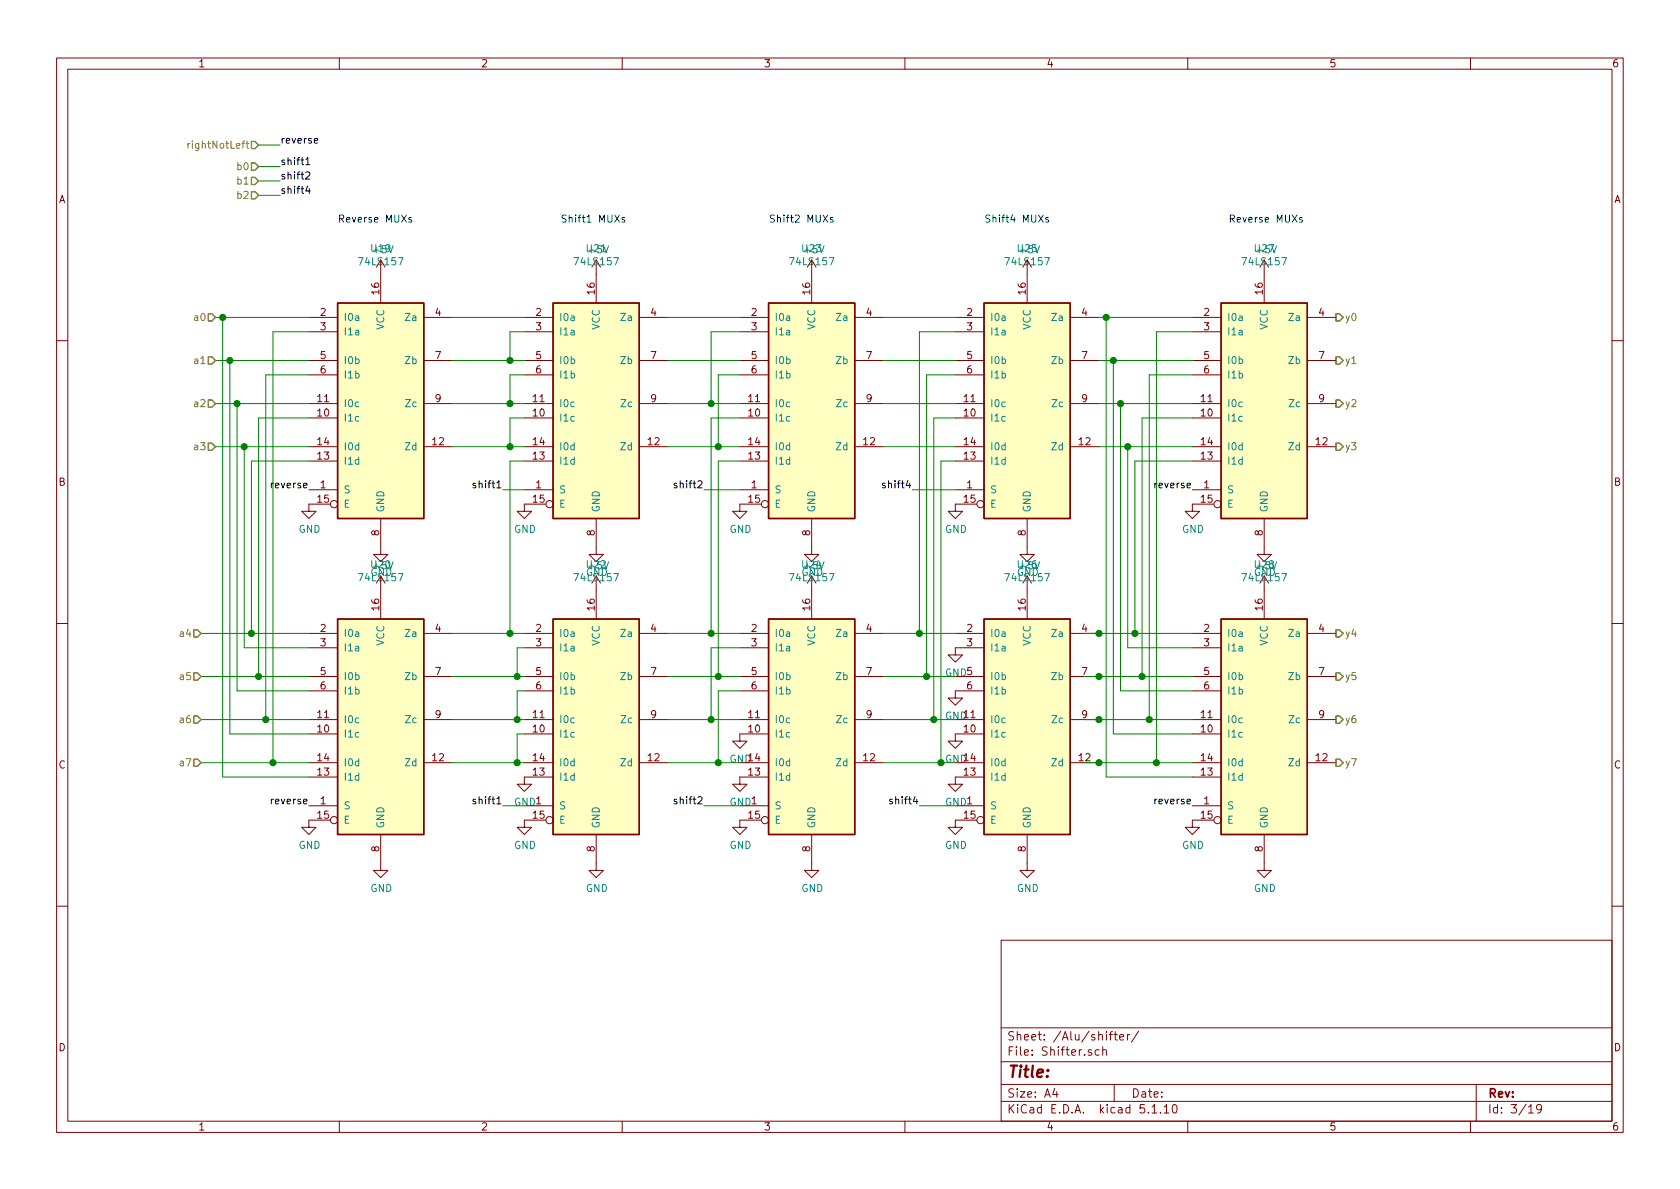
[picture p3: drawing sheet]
<svg xmlns="http://www.w3.org/2000/svg" width="297mm" height="210mm" viewBox="0 0 297 210" stroke-linecap="round" stroke-linejoin="round" font-family="sans-serif">
<g fill="none" stroke="#840000" stroke-width=".18">
<path d="M10 10.3h277v189.9h-277zM12 12.2h273v186.1h-273zM60 10.3v1.9M110 10.3v1.9M160 10.3v1.9M210 10.3v1.9M260 10.3v1.9M54.6 56.1h5.1M54.6 58.7h5.1M67.3 46v7.6M74.9 56.1h5.1M92.7 56.1h5.1"/>
<path d="M92.7 58.7h5.1M105.4 46v7.6M113 56.1h5.1M130.8 56.1h5.1M130.8 58.7h5.1M143.5 46v7.6M151.1 56.1h5.1M168.9 56.1h5.1M168.9 58.7h5.1M181.6 46v7.6M189.2 56.1h5.1M210.8 56.1h5.1"/>
<path d="M210.8 58.7h5.1M223.5 46v7.6M231.1 56.1h5.1M10 60.2h2M54.6 73.9h5.1M54.6 71.4h5.1M54.6 79h5.1M54.6 63.7h5.1M54.6 66.3h5.1M74.9 71.4h5.1M74.9 79h5.1M74.9 63.7h5.1"/>
<path d="M92.7 73.9h5.1M92.7 71.4h5.1M92.7 79h5.1M92.7 63.7h5.1M92.7 66.3h5.1M113 71.4h5.1M113 79h5.1M113 63.7h5.1M130.8 73.9h5.1M130.8 71.4h5.1M130.8 79h5.1M130.8 63.7h5.1"/>
<path d="M130.8 66.3h5.1M151.1 71.4h5.1M151.1 79h5.1M151.1 63.7h5.1M168.9 73.9h5.1M168.9 71.4h5.1M168.9 79h5.1M168.9 63.7h5.1M168.9 66.3h5.1M189.2 71.4h5.1M189.2 79h5.1M189.2 63.7h5.1"/>
<path d="M210.8 73.9h5.1M210.8 71.4h5.1M210.8 79h5.1M210.8 63.7h5.1M210.8 66.3h5.1M231.1 71.4h5.1M231.1 79h5.1M231.1 63.7h5.1M285 60.2h2M54.6 86.6h5.1M54.6 81.5h5.1M58.4 89.1h-3.8v1.3h1.3l-1.3 1.3-1.3-1.3h1.3"/>
<path d="M67.3 91.7v6.3h1.3l-1.3 1.3-1.3-1.3h1.3M92.7 86.6h5.1M92.7 81.5h5.1M96.5 89.1h-3.8v1.3h1.3l-1.3 1.3-1.3-1.3h1.3M105.4 91.7v6.3h1.3l-1.3 1.3-1.3-1.3h1.3M130.8 86.6h5.1M130.8 81.5h5.1M134.6 89.1h-3.8v1.3h1.3l-1.3 1.3-1.3-1.3h1.3M143.5 91.7v6.3h1.3l-1.3 1.3-1.3-1.3h1.3M168.9 86.6h5.1M168.9 81.5h5.1M172.7 89.1h-3.8v1.3h1.3l-1.3 1.3-1.3-1.3h1.3"/>
<path d="M181.6 91.7v6.3h1.3l-1.3 1.3-1.3-1.3h1.3M210.8 86.6h5.1M210.8 81.5h5.1M214.6 89.1h-3.8v1.3h1.3l-1.3 1.3-1.3-1.3h1.3M223.5 91.7v6.3h1.3l-1.3 1.3-1.3-1.3h1.3M10 110.3h2M54.6 112h5.1M54.6 114.5h5.1M54.6 119.6h5.1M67.3 101.8v7.7M74.9 112h5.1M74.9 119.6h5.1"/>
<path d="M92.7 112h5.1M92.7 114.5h5.1M92.7 119.6h5.1M105.4 101.8v7.7M113 112h5.1M113 119.6h5.1M130.8 112h5.1M130.8 114.5h5.1M130.8 119.6h5.1M143.5 101.8v7.7M151.1 112h5.1M151.1 119.6h5.1"/>
<path d="M168.9 112h5.1M168.9 119.6h5.1M174 114.5h-5.1v1.3h1.3l-1.3 1.3-1.3-1.3h1.3M181.6 101.8v7.7M189.2 112h5.1M189.2 119.6h5.1M210.8 112h5.1M210.8 114.5h5.1M210.8 119.6h5.1M223.5 101.8v7.7M231.1 112h5.1M231.1 119.6h5.1"/>
<path d="M285 110.3h2M54.6 129.8h5.1M54.6 127.2h5.1M54.6 134.9h5.1M54.6 137.4h5.1M54.6 122.2h5.1M74.9 127.2h5.1M74.9 134.9h5.1M92.7 129.8h5.1M92.7 127.2h5.1M92.7 134.9h5.1M92.7 122.2h5.1"/>
<path d="M97.8 137.4h-5.1v1.3h1.3l-1.3 1.2-1.3-1.2h1.3M113 127.2h5.1M113 134.9h5.1M130.8 127.2h5.1M130.8 134.9h5.1M130.8 122.2h5.1M135.9 129.8h-5.1v1.3h1.3l-1.3 1.2-1.3-1.2h1.3M135.9 137.4h-5.1v1.3h1.3l-1.3 1.2-1.3-1.2h1.3M151.1 127.2h5.1M151.1 134.9h5.1M168.9 127.2h5.1M168.9 134.9h5.1"/>
<path d="M174 122.2h-5.1v1.2h1.3l-1.3 1.3-1.3-1.3h1.3M174 129.8h-5.1v1.3h1.3l-1.3 1.2-1.3-1.2h1.3M174 137.4h-5.1v1.3h1.3l-1.3 1.2-1.3-1.2h1.3M189.2 127.2h5.1M189.2 134.9h5.1M210.8 129.8h5.1M210.8 127.2h5.1M210.8 134.9h5.1M210.8 137.4h5.1M210.8 122.2h5.1M231.1 127.2h5.1M231.1 134.9h5.1"/>
<path d="M54.6 142.5h5.1M58.4 145h-3.8v1.3h1.3l-1.3 1.3-1.3-1.3h1.3M67.3 147.6v6.3h1.3l-1.3 1.3-1.3-1.3h1.3M92.7 142.5h5.1M96.5 145h-3.8v1.3h1.3l-1.3 1.3-1.3-1.3h1.3M105.4 147.6v6.3h1.3l-1.3 1.3-1.3-1.3h1.3M130.8 142.5h5.1M134.6 145h-3.8v1.3h1.3l-1.3 1.3-1.3-1.3h1.3M143.5 147.6v6.3h1.3l-1.3 1.3-1.3-1.3h1.3M168.9 142.5h5.1M172.7 145h-3.8v1.3h1.3l-1.3 1.3-1.3-1.3h1.3M181.6 147.6v6.3h1.3l-1.3 1.3-1.3-1.3h1.3"/>
<path d="M210.8 142.5h5.1M214.6 145h-3.8v1.3h1.3l-1.3 1.3-1.3-1.3h1.3M223.5 147.6v6.3h1.3l-1.3 1.3-1.3-1.3h1.3M10 160.2h2M177 166.3h108v32h-108zM285 160.2h2M60 198.3v1.9M110 198.3v1.9M160 198.3v1.9M177 194.8h108M177 191.8h108M177 187.8h108"/>
<path d="M177 181.8h108M186.5 192.5l-.4 1h1M186.8 193v1M193 185.7a.37 .37 0 0 0-.6 .1l.1 .2 .5 .2 .1 .1-.3 .3-.4-.1M194.3 185.7l-.4-.1-.3 .3 .1 .6 .2 .1 .4-.1M195 185.7a.37 .37 0 0 1 .6 .1v.8M195 185.1v1.5M196.1 182.9h.6M196.7 182.4l-.4 .2v1.3M197 182.9h.6M197 191.8v3M197.2 182.4v1.3l.4 .2"/>
<path d="M198 183.4l.7-.1-.1-.3-.4-.1-.2 .2v.7h.6M199.3 182.9v1M199.8 182.9l-.3 .1-.2 .2M201.3 182.3l-1.2 2M203.7 195.8l.4-.5v1.5M203.7 196.8h.8M205.2 196.7v.1M205.8 195.8l.4-.5v1.5M205.8 196.8h.9M207.5 195.4l.2-.1a.94 .94 0 0 1 0 1.5h-.1a1 1 0 0 1-.1-1.4zM210 198.3v1.9M260 198.3v1.9"/>
<path d="M261 191.8v6.5M270.3 195.8l.4-.5v1.5M270.3 196.8h.8M272.5 196l-.1 .2a.48 .48 0 0 1-.6-.1v-.6a.48 .48 0 0 1 .6-.1l.1 .1a1.19 1.19 0 0 1-.2 1.2l-.5 .1"/>
<circle cx="59.1" cy="89.1" r=".63"/>
<circle cx="97.2" cy="89.1" r=".63"/>
<circle cx="135.3" cy="89.1" r=".63"/>
<circle cx="173.4" cy="89.1" r=".63"/>
<circle cx="215.3" cy="89.1" r=".63"/>
<circle cx="59.1" cy="145" r=".63"/>
<circle cx="97.2" cy="145" r=".63"/>
<circle cx="135.3" cy="145" r=".63"/>
<circle cx="173.4" cy="145" r=".63"/>
<circle cx="215.3" cy="145" r=".63"/>
</g>
<g fill="#ffffc2" stroke="#ffffc2" stroke-width=".18">
<path d="M135.9 53.6h15.2v38.1h-15.2z"/>
<path d="M135.9 109.5h15.2v38.1h-15.2z"/>
<path d="M174 53.6h15.2v38.1h-15.2z"/>
<path d="M97.8 109.5h15.2v38.1h-15.2z"/>
<path d="M97.8 53.6h15.2v38.1h-15.2z"/>
<path d="M215.9 109.5h15.2v38.1h-15.2z"/>
<path d="M215.9 53.6h15.2v38.1h-15.2z"/>
<path d="M59.7 109.5h15.2v38.1h-15.2z"/>
<path d="M174 109.5h15.2v38.1h-15.2z"/>
<path d="M59.7 53.6h15.2v38.1h-15.2z"/>
</g>
<path d="M59.7 53.6h15.2v38.1h-15.2zM97.8 53.6h15.2v38.1h-15.2zM135.9 53.6h15.2v38.1h-15.2zM174 53.6h15.2v38.1h-15.2zM215.9 53.6h15.2v38.1h-15.2zM59.7 109.5h15.2v38.1h-15.2zM97.8 109.5h15.2v38.1h-15.2zM135.9 109.5h15.2v38.1h-15.2zM174 109.5h15.2v38.1h-15.2zM215.9 109.5h15.2v38.1h-15.2z" fill="none" stroke="#840000" stroke-width=".25"/>
<path d="M68.7 43.5l.4 1.2 .4-1.2M106.8 43.5l.4 1.2 .4-1.2M144.9 43.5l.4 1.2 .4-1.2M183 43.5l.4 1.2 .4-1.2M224.9 43.5l.4 1.2 .4-1.2M68.7 99.3l.4 1.3 .4-1.3M106.8 99.3l.4 1.3 .4-1.3M144.9 99.3l.4 1.3 .4-1.3M183 99.3l.4 1.3 .4-1.3M224.9 99.3l.4 1.3 .4-1.3" fill="none" stroke="#008484" stroke-width=".18"/>
<g fill="none" stroke="#008400" stroke-width=".18">
<path d="M45.7 29.5h3.8M45.7 32h3.8M45.7 34.5h3.8M45.7 25.6h3.8M38.1 56.1h16.5M39.4 56.1v81.3h15.2M54.6 58.7h-6.3v76.2M80 56.1h12.7M92.7 58.7h-2.5v5M118.1 56.1h12.7M130.8 58.7h-5.1v12.7M156.2 56.1h12.7"/>
<path d="M168.9 58.7h-6.3v53.3M194.3 56.1h16.5M195.6 56.1v81.3h15.2M210.8 58.7h-6.3v76.2M38.1 63.7h16.5M38.1 79h16.5M38.1 71.4h16.5M40.6 63.7v66.1h14M41.9 71.4v50.8h12.7M43.2 79v35.5h11.4M54.6 73.9h-8.9v45.7M54.6 66.3h-7.6v60.9"/>
<path d="M80 63.7h12.7M80 79h12.7M80 71.4h12.7M92.7 73.9h-2.5v5.1M92.7 66.3h-2.5v5.1M118.1 63.7h12.7M118.1 79h12.7M118.1 71.4h12.7M130.8 73.9h-5.1v38.1M130.8 66.3h-3.8v12.7M156.2 63.7h12.7M156.2 79h12.7"/>
<path d="M156.2 71.4h12.7M168.9 73.9h-3.8v53.3M168.9 66.3h-5.1v53.3M194.3 63.7h16.5M194.3 79h16.5M194.3 71.4h16.5M196.8 63.7v66.1h14M198.1 71.4v50.8h12.7M199.4 79v35.5h11.4M210.8 73.9h-8.9v45.7M210.8 66.3h-7.6v60.9M54.6 81.5h-10.2v30.5"/>
<path d="M88.9 86.6h3.8M92.7 81.5h-2.5v30.5M124.5 86.6h6.3M130.8 81.5h-3.8v38.1M161.3 86.6h7.6M168.9 81.5h-2.5v53.4M210.8 81.5h-10.1v30.5M35.6 112h19M35.6 119.6h19M80 112h12.7M80 119.6h12.7M92.7 114.5h-1.3v5.1"/>
<path d="M118.1 112h12.7M118.1 119.6h12.7M130.8 114.5h-5.1v12.7M156.2 112h12.7M156.2 119.6h12.7M191.8 112h19M191.8 119.6h19M35.6 127.2h19M35.6 134.9h19M80 127.2h12.7M80 134.9h12.7M92.7 122.2h-1.3v5"/>
<path d="M92.7 129.8h-1.3v5.1M118.1 127.2h12.7M118.1 134.9h12.7M130.8 122.2h-3.8v12.7M156.2 127.2h12.7M156.2 134.9h12.7M191.8 127.2h19M191.8 134.9h19M88.9 142.5h3.8M124.5 142.5h6.3M162.6 142.5h6.3"/>
</g>
<g fill="none" stroke="#848400" stroke-width=".25">
<path d="M44.4 28.8h.7l.6 .7-.6 .6h-.7zM44.4 31.4h.7l.6 .6-.6 .6h-.7zM44.4 33.9h.7l.6 .6-.6 .7h-.7zM44.4 25h.7l.6 .6-.6 .7h-.7zM36.8 55.5h.7l.6 .6-.6 .7h-.7zM236.2 55.5h.7l.6 .6-.6 .7h-.7zM36.8 63.1h.7l.6 .6-.6 .7h-.7zM36.8 78.4h.7l.6 .6-.6 .6h-.7zM36.8 70.7h.7l.6 .7-.6 .6h-.7zM236.2 78.4h.7l.6 .6-.6 .6h-.7zM236.2 70.7h.7l.6 .7-.6 .6h-.7zM236.2 63.1h.7l.6 .6-.6 .7h-.7z"/>
<path d="M34.3 119h.6l.7 .6-.7 .7h-.6zM34.3 111.4h.6l.7 .6-.7 .6h-.6zM236.2 111.4h.7l.6 .6-.6 .6h-.7zM236.2 119h.7l.6 .6-.6 .7h-.7zM34.3 134.2h.6l.7 .7-.7 .6h-.6zM34.3 126.6h.6l.7 .6-.7 .7h-.6zM236.2 134.2h.7l.6 .7-.6 .6h-.7zM236.2 126.6h.7l.6 .6-.6 .7h-.7z"/>
</g>
<path d="M33.2 25.4v.8M33.6 25.4l-.4 .2M43.5 25.4h.5M43.7 24.9v1.1l.3 .2" fill="none" stroke="#848400" stroke-width=".18"/>
<path d="M54.1 28.2l.3-.3v1.2M54.1 30.5l.5-.1 .2 .4-.1 .2-.7 .7h.8M54.1 29.1h.7M54.4 32.9l-.3 .9h.8M54.7 33.4v.8M55.6 24.9l.6-.1-.1-.3h-.3l-.2 .2 .1 .6h.4" fill="none" stroke="#000" stroke-width=".18"/>
<path d="M72.7 38.5l-.2-.1-.2 .2v.2l.4 .1v.3h-.4M108.7 38l.8 1.3M109.5 38l-.8 1.3M110.4 38.5l-.3-.1-.1 .2v.2l.4 .1v.3h-.4M145.5 38l.9 1.3M146.4 38l-.9 1.3M147.3 38.5l-.3-.1-.2 .2v.2l.5 .1v.3h-.5M183.6 38l.9 1.3M184.5 38l-.9 1.3M185.4 38.5l-.3-.1-.2 .2v.2l.5 .1v.3h-.5M230.2 38.5l-.3-.1-.2 .2 .1 .2 .4 .1v.3h-.5" fill="none" stroke="#0000c2" stroke-width=".18"/>
<g fill="#008400" stroke="#008400" stroke-width=".25">
<circle cx="194.3" cy="134.9" r=".51"/>
<circle cx="45.7" cy="119.6" r=".51"/>
<circle cx="90.2" cy="63.7" r=".51"/>
<circle cx="204.5" cy="134.9" r=".51"/>
<circle cx="166.4" cy="134.9" r=".51"/>
<circle cx="39.4" cy="56.1" r=".51"/>
<circle cx="43.2" cy="79" r=".51"/>
<circle cx="125.7" cy="112" r=".51"/>
<circle cx="44.5" cy="112" r=".51"/>
<circle cx="127" cy="134.9" r=".51"/>
<circle cx="125.7" cy="71.4" r=".51"/>
<circle cx="194.3" cy="127.2" r=".51"/>
<circle cx="194.3" cy="112" r=".51"/>
<circle cx="127" cy="79" r=".51"/>
<circle cx="194.3" cy="119.6" r=".51"/>
<circle cx="90.2" cy="112" r=".51"/>
<circle cx="91.4" cy="134.9" r=".51"/>
<circle cx="91.4" cy="127.2" r=".51"/>
<circle cx="40.6" cy="63.7" r=".51"/>
<circle cx="195.6" cy="56.1" r=".51"/>
<circle cx="125.7" cy="127.2" r=".51"/>
<circle cx="127" cy="119.6" r=".51"/>
<circle cx="196.9" cy="63.7" r=".51"/>
<circle cx="41.9" cy="71.4" r=".51"/>
<circle cx="91.4" cy="119.6" r=".51"/>
<circle cx="198.1" cy="71.4" r=".51"/>
<circle cx="165.1" cy="127.2" r=".51"/>
<circle cx="199.4" cy="79" r=".51"/>
<circle cx="90.2" cy="79" r=".51"/>
<circle cx="48.3" cy="134.9" r=".51"/>
<circle cx="200.7" cy="112" r=".51"/>
<circle cx="162.6" cy="112" r=".51"/>
<circle cx="201.9" cy="119.6" r=".51"/>
<circle cx="47" cy="127.2" r=".51"/>
<circle cx="90.2" cy="71.4" r=".51"/>
<circle cx="163.8" cy="119.6" r=".51"/>
<circle cx="203.2" cy="127.2" r=".51"/>
</g>
<text font-size="2.8" fill="#840000" x="178" y="190.5">Title:</text>
<g font-size="2.1" fill="#840000">
<text x="178" y="184">Sheet: /Alu/shifter/</text>
<text x="178" y="186.7">File: Shifter.sch</text>
<text x="178" y="196.9">KiCad E.D.A. kicad 5.1.10</text>
<text x="178" y="194.1">Size: A4</text>
<text x="200" y="194.1">Date:</text>
<text x="263" y="194.1">Rev:</text>
<text x="263" y="196.9">Id: 3/19</text>
</g>
<g font-size="1.8" fill="#840000">
<text x="35" y="11.9">1</text>
<text x="85" y="11.9">2</text>
<text x="135" y="11.9">3</text>
<text x="185" y="11.9">4</text>
<text x="235" y="11.9">5</text>
<text x="285" y="11.9">6</text>
<text x="10.4" y="35.9">A</text>
<text x="285.4" y="35.9">A</text>
<text x="63.7" y="46.9">74LS157</text>
<text x="139.9" y="46.9">74LS157</text>
<text x="178" y="46.9">74LS157</text>
<text x="67.1" y="52" transform="rotate(-90 67.1 52)">16</text>
<text x="105.2" y="52" transform="rotate(-90 105.2 52)">16</text>
<text x="143.3" y="52" transform="rotate(-90 143.3 52)">16</text>
<text x="181.4" y="52" transform="rotate(-90 181.4 52)">16</text>
<text x="223.3" y="52" transform="rotate(-90 223.3 52)">16</text>
<text x="56.7" y="55.9">2</text>
<text x="56.7" y="58.4">3</text>
<text x="77" y="55.9">4</text>
<text x="94.8" y="55.9">2</text>
<text x="94.8" y="58.4">3</text>
<text x="115.1" y="55.9">4</text>
<text x="132.9" y="55.9">2</text>
<text x="132.9" y="58.4">3</text>
<text x="153.2" y="55.9">4</text>
<text x="171" y="55.9">2</text>
<text x="171" y="58.4">3</text>
<text x="191.3" y="55.9">4</text>
<text x="212.9" y="55.9">2</text>
<text x="212.9" y="58.4">3</text>
<text x="233.2" y="55.9">4</text>
<text x="56.7" y="63.5">5</text>
<text x="77" y="63.5">7</text>
<text x="94.8" y="63.5">5</text>
<text x="115.1" y="63.5">7</text>
<text x="132.9" y="63.5">5</text>
<text x="153.2" y="63.5">7</text>
<text x="171" y="63.5">5</text>
<text x="191.3" y="63.5">7</text>
<text x="212.9" y="63.5">5</text>
<text x="233.2" y="63.5">7</text>
<text x="56.2" y="71.1">11</text>
<text x="56.7" y="66">6</text>
<text x="77" y="71.1">9</text>
<text x="94.3" y="71.1">11</text>
<text x="94.8" y="66">6</text>
<text x="115.1" y="71.1">9</text>
<text x="132.4" y="71.1">11</text>
<text x="132.9" y="66">6</text>
<text x="153.2" y="71.1">9</text>
<text x="170.5" y="71.1">11</text>
<text x="171" y="66">6</text>
<text x="191.3" y="71.1">9</text>
<text x="212.4" y="71.1">11</text>
<text x="212.9" y="66">6</text>
<text x="233.2" y="71.1">9</text>
<text x="56.2" y="73.7">10</text>
<text x="94.3" y="73.7">10</text>
<text x="132.4" y="73.7">10</text>
<text x="170.5" y="73.7">10</text>
<text x="212.4" y="73.7">10</text>
<text x="56.2" y="81.3">13</text>
<text x="56.2" y="78.7">14</text>
<text x="76.5" y="78.7">12</text>
<text x="94.3" y="81.3">13</text>
<text x="94.3" y="78.7">14</text>
<text x="114.6" y="78.7">12</text>
<text x="132.4" y="81.3">13</text>
<text x="132.4" y="78.7">14</text>
<text x="152.7" y="78.7">12</text>
<text x="170.5" y="81.3">13</text>
<text x="170.5" y="78.7">14</text>
<text x="190.8" y="78.7">12</text>
<text x="212.4" y="81.3">13</text>
<text x="212.4" y="78.7">14</text>
<text x="232.7" y="78.7">12</text>
<text x="10.4" y="85.9">B</text>
<text x="56.2" y="88.9">15</text>
<text x="56.7" y="86.4">1</text>
<text x="94.3" y="88.9">15</text>
<text x="94.8" y="86.4">1</text>
<text x="132.4" y="88.9">15</text>
<text x="132.9" y="86.4">1</text>
<text x="170.5" y="88.9">15</text>
<text x="171" y="86.4">1</text>
<text x="212.4" y="88.9">15</text>
<text x="212.9" y="86.4">1</text>
<text x="285.4" y="85.9">B</text>
<text x="67.1" y="94.7" transform="rotate(-90 67.1 94.7)">8</text>
<text x="105.2" y="94.7" transform="rotate(-90 105.2 94.7)">8</text>
<text x="143.3" y="94.7" transform="rotate(-90 143.3 94.7)">8</text>
<text x="181.4" y="94.7" transform="rotate(-90 181.4 94.7)">8</text>
<text x="223.3" y="94.7" transform="rotate(-90 223.3 94.7)">8</text>
<text x="63.7" y="102.8">74LS157</text>
<text x="67.1" y="107.9" transform="rotate(-90 67.1 107.9)">16</text>
<text x="105.2" y="107.9" transform="rotate(-90 105.2 107.9)">16</text>
<text x="143.3" y="107.9" transform="rotate(-90 143.3 107.9)">16</text>
<text x="181.4" y="107.9" transform="rotate(-90 181.4 107.9)">16</text>
<text x="223.3" y="107.9" transform="rotate(-90 223.3 107.9)">16</text>
<text x="56.7" y="111.8">2</text>
<text x="77" y="111.8">4</text>
<text x="94.8" y="111.8">2</text>
<text x="115.1" y="111.8">4</text>
<text x="132.9" y="111.8">2</text>
<text x="153.2" y="111.8">4</text>
<text x="171" y="111.8">2</text>
<text x="191.3" y="111.8">4</text>
<text x="212.9" y="111.8">2</text>
<text x="233.2" y="111.8">4</text>
<text x="56.7" y="114.3">3</text>
<text x="56.7" y="119.4">5</text>
<text x="77" y="119.4">7</text>
<text x="94.8" y="114.3">3</text>
<text x="94.8" y="119.4">5</text>
<text x="115.1" y="119.4">7</text>
<text x="132.9" y="114.3">3</text>
<text x="132.9" y="119.4">5</text>
<text x="153.2" y="119.4">7</text>
<text x="167.1" y="119.6">GND5</text>
<text x="171" y="114.3">3</text>
<text x="191.3" y="119.4">7</text>
<text x="212.9" y="114.3">3</text>
<text x="212.9" y="119.4">5</text>
<text x="233.2" y="119.4">7</text>
<text x="56.7" y="121.9">6</text>
<text x="94.8" y="121.9">6</text>
<text x="132.9" y="121.9">6</text>
<text x="171" y="121.9">6</text>
<text x="212.9" y="121.9">6</text>
<text x="56.2" y="129.5">10</text>
<text x="56.2" y="127">11</text>
<text x="77" y="127">9</text>
<text x="94.3" y="129.5">10</text>
<text x="94.3" y="127">11</text>
<text x="115.1" y="127">9</text>
<text x="132.4" y="129.5">10</text>
<text x="132.4" y="127">11</text>
<text x="153.2" y="127">9</text>
<text x="167.1" y="127.2">GND11</text>
<text x="170.5" y="129.5">10</text>
<text x="191.3" y="127">9</text>
<text x="212.4" y="129.5">10</text>
<text x="212.4" y="127">11</text>
<text x="233.2" y="127">9</text>
<text x="10.4" y="135.9">C</text>
<text x="56.2" y="137.2">13</text>
<text x="56.2" y="134.6">14</text>
<text x="76.5" y="134.6">12</text>
<text x="94.3" y="137.2">13</text>
<text x="94.3" y="134.6">14</text>
<text x="114.6" y="134.6">12</text>
<text x="129" y="134.9">GND14</text>
<text x="132.4" y="137.2">13</text>
<text x="152.7" y="134.6">12</text>
<text x="167.1" y="134.9">GND14</text>
<text x="170.5" y="137.2">13</text>
<text x="190.8" y="134.6">12</text>
<text x="212.4" y="137.2">13</text>
<text x="212.4" y="134.6">14</text>
<text x="232.7" y="134.6">12</text>
<text x="285.4" y="135.9">C</text>
<text x="56.7" y="142.2">1</text>
<text x="90.9" y="142.5">GND1</text>
<text x="129" y="142.5">GND1</text>
<text x="167.1" y="142.5">GND1</text>
<text x="212.9" y="142.2">1</text>
<text x="56.2" y="144.8">15</text>
<text x="94.3" y="144.8">15</text>
<text x="132.4" y="144.8">15</text>
<text x="170.5" y="144.8">15</text>
<text x="212.4" y="144.8">15</text>
<text x="67.1" y="150.6" transform="rotate(-90 67.1 150.6)">8</text>
<text x="105.2" y="150.6" transform="rotate(-90 105.2 150.6)">8</text>
<text x="143.3" y="150.6" transform="rotate(-90 143.3 150.6)">8</text>
<text x="181.4" y="150.6" transform="rotate(-90 181.4 150.6)">8</text>
<text x="223.3" y="150.6" transform="rotate(-90 223.3 150.6)">8</text>
<text x="10.4" y="185.9">D</text>
<text x="285.4" y="185.9">D</text>
<text x="35" y="199.9">1</text>
<text x="85" y="199.9">2</text>
<text x="135" y="199.9">3</text>
<text x="185" y="199.9">4</text>
<text x="235" y="199.9">5</text>
<text x="285" y="199.9">6</text>
</g>
<g font-size="1.8" fill="#848400">
<text x="34.1" y="26.3">rightNotLeft</text>
<text x="42.1" y="30.1">b0</text>
<text x="42.1" y="32.6">b1</text>
<text x="42.1" y="35.2">b2</text>
<text x="34.6" y="56.8">a0</text>
<text x="237.7" y="56.8">y0</text>
<text x="34.6" y="64.4">a1</text>
<text x="237.7" y="64.4">y1</text>
<text x="34.6" y="72">a2</text>
<text x="237.7" y="72">y2</text>
<text x="34.6" y="79.6">a3</text>
<text x="237.7" y="79.6">y3</text>
<text x="32.1" y="112.6">a4</text>
<text x="237.7" y="112.6">y4</text>
<text x="32.1" y="120.3">a5</text>
<text x="237.7" y="120.3">y5</text>
<text x="32.1" y="127.9">a6</text>
<text x="237.7" y="127.9">y6</text>
<text x="32.1" y="135.5">a7</text>
<text x="237.7" y="135.5">y7</text>
</g>
<g font-size="1.8">
<text x="49.5" y="25.4">reverse</text>
<text x="49.5" y="29.2">shift1</text>
<text x="49.5" y="31.7">shift2</text>
<text x="49.5" y="34.3">shift4</text>
<text x="48.3" y="86.4">reverse</text>
<text x="84.2" y="86.4">shift1</text>
<text x="119.7" y="86.4">shift2</text>
<text x="156.6" y="86.4">shift4</text>
<text x="204.5" y="86.4">reverse</text>
<text x="48.3" y="142.2">reverse</text>
<text x="84.2" y="142.2">shift1</text>
<text x="119.7" y="142.2">shift2</text>
<text x="157.8" y="142.2">shift4</text>
<text x="204.5" y="142.2">reverse</text>
</g>
<g font-size="1.8" fill="#0000c2">
<text x="59.7" y="39.4">Reverse MUXs</text>
<text x="99.1" y="39.4">Shift1 MUXs</text>
<text x="135.9" y="39.4">Shift2 MUXs</text>
<text x="174" y="39.4">Shift4 MUXs</text>
<text x="217.2" y="39.4">Reverse MUXs</text>
</g>
<g font-size="1.8" fill="#008484">
<text x="65.7" y="44.6">U19</text>
<text x="101.8" y="46.9">74LS157</text>
<text x="103.8" y="44.6">U21</text>
<text x="141.9" y="44.6">U23</text>
<text x="180" y="44.6">U25</text>
<text x="219.9" y="46.9">74LS157</text>
<text x="221.9" y="44.6">U27</text>
<text x="60.7" y="56.8">I0a</text>
<text x="60.7" y="59.3">I1a</text>
<text x="67.9" y="58.3" transform="rotate(-90 67.9 58.3)">VCC</text>
<text x="71.9" y="56.8">Za</text>
<text x="98.8" y="56.8">I0a</text>
<text x="98.8" y="59.3">I1a</text>
<text x="106" y="58.3" transform="rotate(-90 106 58.3)">VCC</text>
<text x="110" y="56.8">Za</text>
<text x="136.9" y="56.8">I0a</text>
<text x="136.9" y="59.3">I1a</text>
<text x="144.1" y="58.3" transform="rotate(-90 144.1 58.3)">VCC</text>
<text x="148.1" y="56.8">Za</text>
<text x="175" y="56.8">I0a</text>
<text x="175" y="59.3">I1a</text>
<text x="182.2" y="58.3" transform="rotate(-90 182.2 58.3)">VCC</text>
<text x="186.2" y="56.8">Za</text>
<text x="216.9" y="56.8">I0a</text>
<text x="216.9" y="59.3">I1a</text>
<text x="224.2" y="58.3" transform="rotate(-90 224.2 58.3)">VCC</text>
<text x="228.1" y="56.8">Za</text>
<text x="60.7" y="64.4">I0b</text>
<text x="71.8" y="64.4">Zb</text>
<text x="98.8" y="64.4">I0b</text>
<text x="109.9" y="64.4">Zb</text>
<text x="136.9" y="64.4">I0b</text>
<text x="148" y="64.4">Zb</text>
<text x="175" y="64.4">I0b</text>
<text x="186.1" y="64.4">Zb</text>
<text x="216.9" y="64.4">I0b</text>
<text x="228" y="64.4">Zb</text>
<text x="60.7" y="66.9">I1b</text>
<text x="98.8" y="66.9">I1b</text>
<text x="136.9" y="66.9">I1b</text>
<text x="175" y="66.9">I1b</text>
<text x="216.9" y="66.9">I1b</text>
<text x="60.7" y="74.5">I1c</text>
<text x="60.7" y="72">I0c</text>
<text x="71.9" y="72">Zc</text>
<text x="98.8" y="74.5">I1c</text>
<text x="98.8" y="72">I0c</text>
<text x="110" y="72">Zc</text>
<text x="136.9" y="74.5">I1c</text>
<text x="136.9" y="72">I0c</text>
<text x="148.1" y="72">Zc</text>
<text x="175" y="74.5">I1c</text>
<text x="175" y="72">I0c</text>
<text x="186.2" y="72">Zc</text>
<text x="216.9" y="74.5">I1c</text>
<text x="216.9" y="72">I0c</text>
<text x="228.1" y="72">Zc</text>
<text x="60.7" y="82.2">I1d</text>
<text x="60.7" y="79.6">I0d</text>
<text x="71.8" y="79.6">Zd</text>
<text x="98.8" y="82.2">I1d</text>
<text x="98.8" y="79.6">I0d</text>
<text x="109.9" y="79.6">Zd</text>
<text x="136.9" y="82.2">I1d</text>
<text x="136.9" y="79.6">I0d</text>
<text x="148" y="79.6">Zd</text>
<text x="175" y="82.2">I1d</text>
<text x="175" y="79.6">I0d</text>
<text x="186.1" y="79.6">Zd</text>
<text x="216.9" y="82.2">I1d</text>
<text x="216.9" y="79.6">I0d</text>
<text x="228" y="79.6">Zd</text>
<text x="60.7" y="87.2">S</text>
<text x="60.7" y="89.8">E</text>
<text x="98.8" y="87.2">S</text>
<text x="98.8" y="89.8">E</text>
<text x="136.9" y="87.2">S</text>
<text x="136.9" y="89.8">E</text>
<text x="175" y="87.2">S</text>
<text x="175" y="89.8">E</text>
<text x="216.9" y="87.2">S</text>
<text x="216.9" y="89.8">E</text>
<text x="52.8" y="94.2">GND</text>
<text x="67.9" y="90.7" transform="rotate(-90 67.9 90.7)">GND</text>
<text x="90.9" y="94.2">GND</text>
<text x="106" y="90.7" transform="rotate(-90 106 90.7)">GND</text>
<text x="129" y="94.2">GND</text>
<text x="144.1" y="90.7" transform="rotate(-90 144.1 90.7)">GND</text>
<text x="167.1" y="94.2">GND</text>
<text x="182.2" y="90.7" transform="rotate(-90 182.2 90.7)">GND</text>
<text x="209" y="94.2">GND</text>
<text x="224.2" y="90.7" transform="rotate(-90 224.2 90.7)">GND</text>
<text x="65.5" y="101.8">GND</text>
<text x="65.7" y="100.5">U20</text>
<text x="103.6" y="101.8">GND</text>
<text x="103.8" y="100.5">U22</text>
<text x="141.7" y="101.8">GND</text>
<text x="141.9" y="100.5">U24</text>
<text x="179.8" y="101.8">GND</text>
<text x="180" y="100.5">U26</text>
<text x="221.7" y="101.8">GND</text>
<text x="221.9" y="100.5">U28</text>
<text x="101.8" y="102.8">74LS157</text>
<text x="139.9" y="102.8">74LS157</text>
<text x="178" y="102.8">74LS157</text>
<text x="219.9" y="102.8">74LS157</text>
<text x="60.7" y="112.6">I0a</text>
<text x="71.9" y="112.6">Za</text>
<text x="98.8" y="112.6">I0a</text>
<text x="110" y="112.6">Za</text>
<text x="136.9" y="112.6">I0a</text>
<text x="148.1" y="112.6">Za</text>
<text x="175" y="112.6">I0a</text>
<text x="186.2" y="112.6">Za</text>
<text x="216.9" y="112.6">I0a</text>
<text x="228.1" y="112.6">Za</text>
<text x="60.7" y="115.2">I1a</text>
<text x="67.9" y="114.2" transform="rotate(-90 67.9 114.2)">VCC</text>
<text x="98.8" y="115.2">I1a</text>
<text x="106" y="114.2" transform="rotate(-90 106 114.2)">VCC</text>
<text x="136.9" y="115.2">I1a</text>
<text x="144.1" y="114.2" transform="rotate(-90 144.1 114.2)">VCC</text>
<text x="175" y="115.2">I1a</text>
<text x="182.2" y="114.2" transform="rotate(-90 182.2 114.2)">VCC</text>
<text x="216.9" y="115.2">I1a</text>
<text x="224.2" y="114.2" transform="rotate(-90 224.2 114.2)">VCC</text>
<text x="60.7" y="120.3">I0b</text>
<text x="60.7" y="122.8">I1b</text>
<text x="71.8" y="120.3">Zb</text>
<text x="98.8" y="120.3">I0b</text>
<text x="98.8" y="122.8">I1b</text>
<text x="109.9" y="120.3">Zb</text>
<text x="136.9" y="120.3">I0b</text>
<text x="136.9" y="122.8">I1b</text>
<text x="148" y="120.3">Zb</text>
<text x="175" y="120.3">I0b</text>
<text x="175" y="122.8">I1b</text>
<text x="186.1" y="120.3">Zb</text>
<text x="216.9" y="120.3">I0b</text>
<text x="216.9" y="122.8">I1b</text>
<text x="228" y="120.3">Zb</text>
<text x="60.7" y="130.4">I1c</text>
<text x="60.7" y="127.9">I0c</text>
<text x="71.9" y="127.9">Zc</text>
<text x="98.8" y="130.4">I1c</text>
<text x="98.8" y="127.9">I0c</text>
<text x="110" y="127.9">Zc</text>
<text x="136.9" y="130.4">I1c</text>
<text x="136.9" y="127.9">I0c</text>
<text x="148.1" y="127.9">Zc</text>
<text x="175" y="130.4">I1c</text>
<text x="175" y="127.9">I0c</text>
<text x="186.2" y="127.9">Zc</text>
<text x="216.9" y="130.4">I1c</text>
<text x="216.9" y="127.9">I0c</text>
<text x="228.1" y="127.9">Zc</text>
<text x="60.7" y="135.5">I0d</text>
<text x="71.8" y="135.5">Zd</text>
<text x="98.8" y="135.5">I0d</text>
<text x="109.9" y="135.5">Zd</text>
<text x="136.9" y="135.5">I0d</text>
<text x="148" y="135.5">Zd</text>
<text x="175" y="135.5">I0d</text>
<text x="186.1" y="135.5">Zd</text>
<text x="216.9" y="135.5">I0d</text>
<text x="228" y="135.5">Zd</text>
<text x="60.7" y="143.1">S</text>
<text x="60.7" y="138">I1d</text>
<text x="98.8" y="143.1">S</text>
<text x="98.8" y="138">I1d</text>
<text x="136.9" y="143.1">S</text>
<text x="136.9" y="138">I1d</text>
<text x="175" y="143.1">S</text>
<text x="175" y="138">I1d</text>
<text x="216.9" y="143.1">S</text>
<text x="216.9" y="138">I1d</text>
<text x="60.7" y="145.7">E</text>
<text x="67.9" y="146.6" transform="rotate(-90 67.9 146.6)">GND</text>
<text x="98.8" y="145.7">E</text>
<text x="106" y="146.6" transform="rotate(-90 106 146.6)">GND</text>
<text x="136.9" y="145.7">E</text>
<text x="144.1" y="146.6" transform="rotate(-90 144.1 146.6)">GND</text>
<text x="175" y="145.7">E</text>
<text x="182.2" y="146.6" transform="rotate(-90 182.2 146.6)">GND</text>
<text x="216.9" y="145.7">E</text>
<text x="224.2" y="146.6" transform="rotate(-90 224.2 146.6)">GND</text>
<text x="52.8" y="150.1">GND</text>
<text x="90.9" y="150.1">GND</text>
<text x="129" y="150.1">GND</text>
<text x="167.1" y="150.1">GND</text>
<text x="209" y="150.1">GND</text>
<text x="65.5" y="157.7">GND</text>
<text x="103.6" y="157.7">GND</text>
<text x="141.7" y="157.7">GND</text>
<text x="179.8" y="157.7">GND</text>
<text x="221.7" y="157.7">GND</text>
</g>
</svg>
